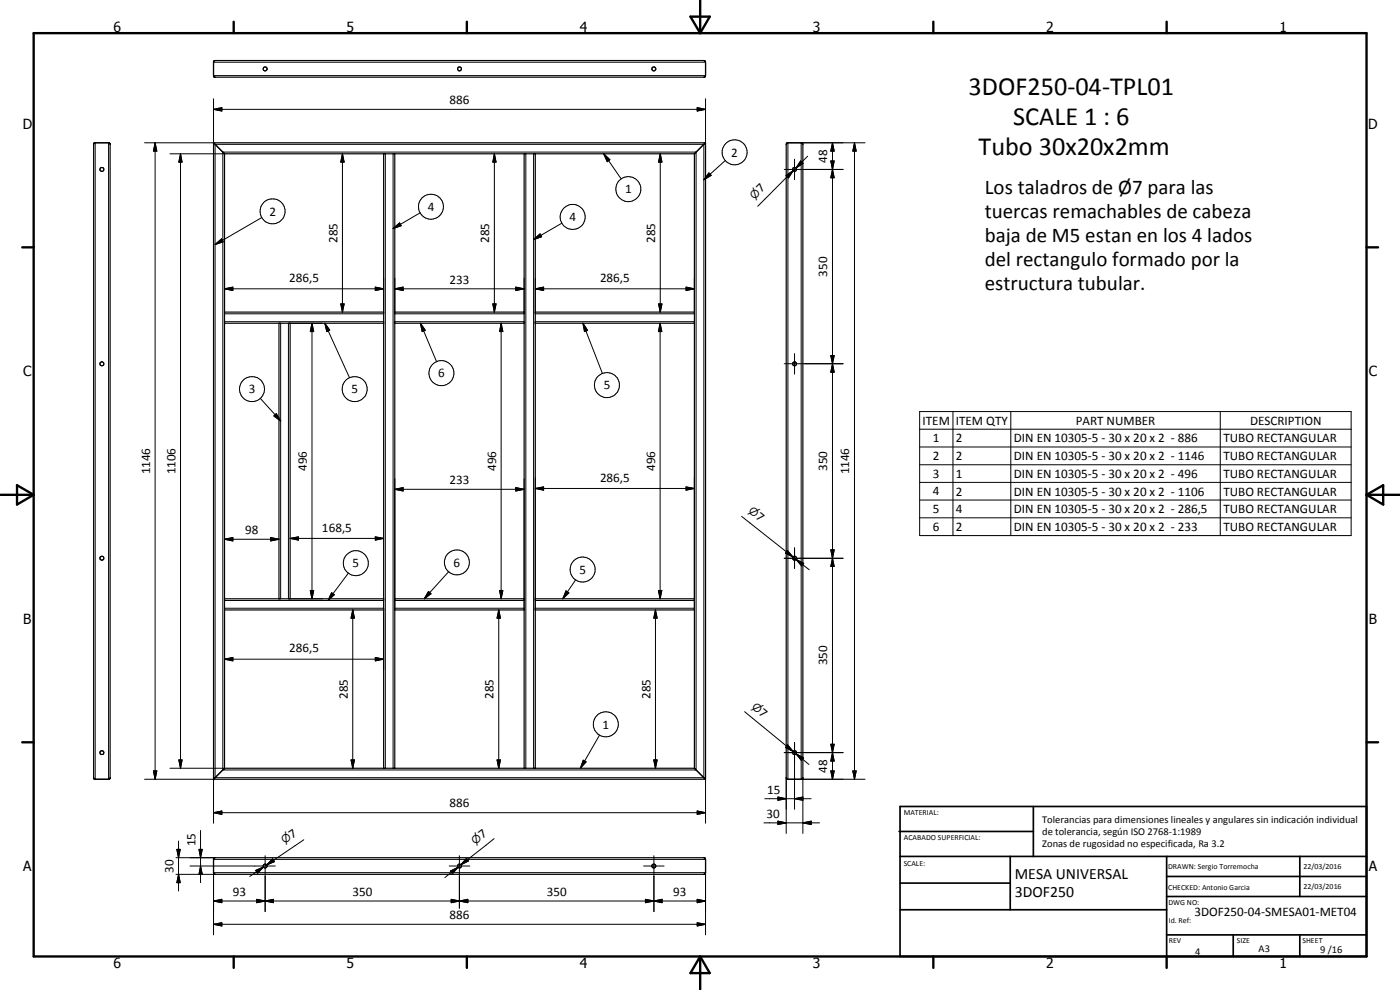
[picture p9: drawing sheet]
<svg xmlns="http://www.w3.org/2000/svg" width="420mm" height="297mm" viewBox="0 0 420 297" stroke-linecap="round" stroke-linejoin="round" font-family="sans-serif">
<g fill="none" stroke="#000" stroke-width=".35">
<path d="M64.1 18.4l.4-.2h146.7l.5 .5v4l-.3 .5h-147l-.3-.4zM195.7 20.3l.7-.2 .4 .4v.4l-.4 .4h-.4l-.3-.4zM28.2 43l4.5-.2 .4 .4v190.3l-.4 .3h-4.3l-.3-.3zM64.1 42.8h147.6M64.1 42.8l3.3 3.3M64.1 42.8v191M67.4 46.1h141M67.4 46.1v184.4M115.1 46.1v184.4M118.5 46.1v184.4M157.3 46.1v184.4M160.6 46.1v184.4"/>
<path d="M208.4 46.1v184.4M211.7 42.8l-3.3 3.3M211.7 42.8v191M236.1 43l4.5-.2 .3 .4v190.3l-.3 .3h-4.3l-.3-.5v-190zM67.4 97h47.7M67.4 93.6h47.7M83.7 97v82.7M87.1 97v82.7M118.5 97h38.8M118.5 93.6h38.8M160.6 97h47.8M160.6 93.6h47.8"/>
<path d="M67.4 179.7h47.7M118.5 179.7h38.8M160.6 179.7h47.8M67.4 183h47.7M118.5 183h38.8M160.6 183h47.8M64.1 233.8h147.6M67.4 230.5l-3.3 3.3M67.4 230.5h141M208.4 230.5l3.3 3.3M64.2 257.5l147.2-.2 .3 .6v3.9l-.5 .5h-146.7l-.4-.3z"/>
<circle cx="79.6" cy="20.7" r=".59"/>
<circle cx="137.9" cy="20.7" r=".59"/>
<circle cx="30.6" cy="50.8" r=".6"/>
<circle cx="238.5" cy="50.8" r=".59"/>
<circle cx="30.6" cy="109.2" r=".59"/>
<circle cx="238.5" cy="109.2" r=".58"/>
<circle cx="30.6" cy="167.5" r=".6"/>
<circle cx="238.5" cy="167.5" r=".59"/>
<circle cx="30.6" cy="225.8" r=".59"/>
<circle cx="238.5" cy="225.8" r=".59"/>
<circle cx="79.6" cy="259.8" r=".58"/>
<circle cx="137.9" cy="259.8" r=".59"/>
<circle cx="196.2" cy="259.8" r=".59"/>
</g>
<g fill="none" stroke="#000" stroke-width=".3">
<path d="M64.1 18.7h147.6M64.1 32.8l2.5-.5v1zM64.1 22.7h147.6M64.1 32.8h147.6M64.1 29.6v13.2h-20.7M209.2 32.3l2.5 .5-2.5 .5zM211.7 29.6v13.2M28.6 42.8v191M32.6 42.8v191M46.6 42.8l.5 2.5h-1.1zM46.6 42.8v191M51 46.1h16.4"/>
<path d="M54.2 46.1l.4 2.5h-.9zM54.2 46.1v184.4M64.5 43.3h146.7v190h-146.7zM66.9 45.6h142v185.4h-142zM102.8 46.1l.5 2.5h-1zM102.8 46.1v47.5M115.6 46.1v184.4M118 46.1v184.4M148.4 46.1l.5 2.5h-1zM148.4 46.1v47.5M157.8 46.1v184.4M160.1 46.1v184.4"/>
<path d="M181.2 46.1l1.8 1.8-.8 .6zM181.2 46.1l5.2 7.6M198.2 46.1l.5 2.5h-1.1zM198.2 46.1v47.5M212.8 51.9l.6 .7-2.2 1.3zM217.7 48.2l-6.5 5.7M235.4 50.8h17.6M235.9 52.7l2.1-1.5-1.4 2.2zM236.5 42.8v191M238 51.2l-1.7 1.8M238 51.2l-10.6 10.7M238.5 47.8v6.1"/>
<path d="M240.3 48.3l.7 .7-2.1 1.4zM242.4 46.9l-3.5 3.5M249.3 48.3h1l-.5 2.5zM249.3 48.3h1l-1 5h1zM249.8 50.8l.5 2.5h-1zM249.8 42.8l.5 2.5h-1zM249.8 42.8v191M256.4 42.8l.6 2.5h-1.1zM256.4 42.8v191M259.6 42.8h-19.2v191h19.2M64.5 73.4l2-1.7 .5 .9zM78.6 65.3l-14.1 8.1"/>
<path d="M118 68.6l1.9-1.7 .5 .8zM126.1 63.9l-8.1 4.7M160.1 71.9l2-1.7 .4 .8zM168.6 67l-8.5 4.9M67.4 86.7l2.5-.6v1.1zM67.4 96.5h47.7M67.4 94.1h47.7M67.4 86.7h47.7M67.4 83.5v10.1M84.2 97v82.7M86.6 97v82.7M87.1 97h9.7"/>
<path d="M93.6 97l.5 2.5h-1zM93.6 97v82.7M97.5 97l1.5 2.1-.9 .4zM97.5 97l7.4 16.3M102.3 91.2h1l-.5 2.4zM112.6 86.1l2.5 .6-2.5 .5zM115.1 83.5v10.1M118.5 86.7l2.5-.6v1.1zM118.5 96.5h38.8M118.5 94.1h38.8M118.5 86.7h38.8M118.5 83.5v10.1"/>
<path d="M126.2 97l1.4 2.1-.9 .4zM126.2 97l4.8 11.5M147.9 91.2h1l-.5 2.4zM150.4 97l.5 2.5h-1zM150.4 97v82.7M154.8 86.1l2.5 .6-2.5 .5zM157.3 83.5v10.1M160.6 86.7l2.5-.6v1.1zM160.6 96.5h47.8M160.6 94.1h47.8M160.6 86.7h47.8M160.6 83.5v10.1"/>
<path d="M175 97l1.3 2.1-.9 .4zM175 97l5.8 15.1M197.6 91.2h1.1l-.5 2.4zM198.1 97l.5 2.5h-1zM198.1 97v82.7M205.9 86.1l2.5 .6-2.5 .5zM208.4 83.5v10.1M78.1 119.5l6.1 6.8M235.4 109.1h17.6M238.5 106.1v6.2M249.3 106.7h1l-.5 2.4zM249.8 109.1l.5 2.6h-1z"/>
<path d="M82.2 124.8l.7-.7 1.3 2.2zM276 123.5h129.5v37.2h-129.5zM276 128.8h129.5M276 134.1h129.5M276 139.4h129.5M286 123.5v37.2M303.3 123.5v37.2M366.2 123.5v37.2M118.5 146.8l2.5-.5v1zM118.5 143.6v38.9h38.8v-38.9M118.5 146.8h38.8M154.8 146.3l2.5 .5-2.5 .5z"/>
<path d="M160.6 146.6l2.5-.5v1zM160.6 143.4v39.6M160.6 146.6h47.8M205.9 146.1l2.5 .5-2.5 .5zM208.4 143.4v39.6M222.6 154.9l15.4 12.2M276 144.7h129.5M276 150h129.5M276 155.4h129.5M67.4 161.8l2.5-.5v1zM67.4 161.8h16.3M81.2 161.3l2.5 .5-2.5 .5z"/>
<path d="M87.1 161.5l2.5-.4v1zM87.1 179.7h9.7M87.1 161.5h28M93.1 177.2h1l-.5 2.5zM99.5 177.8l.8 .6-1.8 1.8zM104.6 172l-6.1 8.2M112.6 161.1l2.5 .4-2.5 .6zM128.6 177.5l.8 .6-2.1 1.6zM134.7 171.5l-7.4 8.2M149.9 177.2h1l-.5 2.5zM169.9 177.3l.8 .6-1.8 1.8zM172.8 174l-3.9 5.7"/>
<path d="M197.6 177.2h1l-.5 2.5zM235.4 167.5h17.6M236 165.6l2 1.5M236.3 165.2l1.7 1.9-2.3-1.1zM238.5 164.4v6.2M238.9 167.9l2.3 1.1-.6 .8zM238.9 167.9l4 3M249.3 165h1l-.5 2.5zM249.8 167.5l.5 2.5h-1zM67.4 197.8l2.5-.5v1zM67.4 180.2h47.7M67.4 182.5h47.7"/>
<path d="M67.4 183v18M67.4 197.8h47.7M105.9 183l.5 2.5h-1zM105.9 183v47.5M112.6 197.3l2.5 .5-2.5 .5zM115.1 183v18M118.5 180.2h38.8M149.7 183l.5 2.5h-1zM149.7 183v47.5M160.6 180.2h47.8M160.6 182.5h47.8M196.7 183l.5 2.5h-1z"/>
<path d="M196.7 183v47.5M223.5 213.5l14.5 12M43.4 233.8h20.7v13.2M46 231.3h1.1l-.5 2.5zM51 230.5h16.4M53.7 228h.9l-.4 2.5zM105.4 228h1l-.5 2.5zM149.2 228h1l-.5 2.5zM175 228.1l.9 .5-1.7 1.9zM179.9 220.6l-5.7 9.9M196.2 228h1l-.5 2.5zM211.7 233.8v13.2"/>
<path d="M229.5 239.6h13.9M233.5 239.1l2.5 .5-2.5 .5zM235.4 225.8h17.6M236 233.3v16.8M236.1 223.9l1.9 1.6M236.4 223.5l1.6 2-2.3-1.2zM238.5 239.6l2.4-.5v1zM238.5 222.8v20M238.9 226.2l2.3 1.2-.7 .8zM238.9 226.2l3.9 3.2M240.9 233.3v16.8M240.9 239.1l-2.4 .5 2.4 .5"/>
<path d="M249.3 223.3h1l-.5 2.5zM249.3 231.3h1l-.5 2.5zM249.3 223.3l1 5h-1l1-5zM249.8 225.8l.5 2.5h-1zM255.9 231.3h1.1l-.6 2.5zM52.8 257.3h11.7M53.1 254.8h1l-.5 2.5zM53.6 252.3v15M57 259.8h25.6M59.7 254.8h1l-.5 2.5zM60.2 259.8l.5 2.5h-1zM60.2 249.2v15.6"/>
<path d="M64.1 243.8l2.5-.5v1zM64.1 257.9h147.6M64.1 243.8h147.6M79.6 256.8v16.7M81.8 257.7l.6 .8-2.4 1zM91.2 252l-11.2 7.5M134.8 259.8h6.2M137.9 256.8v15.7M140 257.6l.6 .7-2.3 1.2zM140.3 257.9l-2 1.6M148.3 251.6l-10 7.9M193.2 259.8h6.1"/>
<path d="M196.2 256.8v16.7M209.2 243.3l2.5 .5-2.5 .5zM229.3 246.9h16.6M233.5 246.4l2.5 .5-2.5 .5zM240.9 246.9l2.5-.5v1zM52.8 262.3h11.7M53.6 262.3l.5 2.5h-1zM59.7 262.3l.5-2.5 .5 2.5M64.1 270.3l2.5-.5v1zM64.1 277.3l2.5-.4v.9zM64.1 270.3h147.6M64.1 277.3h147.6"/>
<path d="M76.7 261.2l2.4-1.1-1.8 1.9zM77 269.8l2.6 .5-2.6 .5zM79.1 260.1l-4.1 2.9M79.6 270.3l2.5-.5v1zM135.2 261.4l2.2-1.2-1.6 1.9zM135.4 269.8l2.5 .5-2.5 .5zM137.4 260.2l-3.9 3.1M137.9 270.3l2.5-.5v1zM193.7 269.8l2.5 .5-2.5 .5zM196.2 270.3l2.5-.5v1zM209.2 269.8l2.5 .5-2.5 .5zM209.2 276.9l2.5 .4-2.5 .5z"/>
<path d="M64.1 280.5v-18.7h147.6v18.7"/>
<circle cx="188.6" cy="56.7" r="3.8"/>
<circle cx="220.5" cy="45.7" r="3.7"/>
<circle cx="81.8" cy="63.4" r="3.8"/>
<circle cx="129.3" cy="62" r="3.7"/>
<circle cx="171.9" cy="65.1" r="3.7"/>
<circle cx="75.6" cy="116.8" r="3.7"/>
<circle cx="106.5" cy="116.8" r="3.8"/>
<circle cx="132.5" cy="112" r="3.8"/>
<circle cx="182.2" cy="115.5" r="3.7"/>
<circle cx="106.8" cy="169" r="3.7"/>
<circle cx="137.1" cy="168.8" r="3.7"/>
<circle cx="174.9" cy="170.9" r="3.8"/>
<circle cx="181.8" cy="217.3" r="3.8"/>
</g>
<g fill="#000">
<circle cx="64.1" cy="42.8" r=".18"/>
<circle cx="67.4" cy="46.1" r=".18"/>
<circle cx="64.1" cy="233.8" r=".18"/>
<circle cx="67.4" cy="230.5" r=".18"/>
</g>
<g fill="none" stroke="#000" stroke-width=".71">
<path d="M10.1 9.9h400v277.1h-400zM70.1 6.5v3.4M140.1 6.5v3.4M207.2 5h5.8l-2.9 4.9zM210.1 0v9.9M280.1 6.5v3.4M350.1 6.5v3.4M6.7 74.2h3.4M410.1 74.2h3.5M.1 148.5h10M5.1 145.6l5 2.9-5 2.9zM410.1 148.5h10"/>
<path d="M410.1 148.5l5-2.9v5.8zM6.7 222.7h3.4M410.1 222.7h3.5M70.1 287v3.4M140.1 287v3.4M210.1 287v10M210.1 287l2.9 5h-5.8zM280.1 287v3.4M350.1 287v3.4"/>
</g>
<g fill="none" stroke="#000" stroke-width=".51">
<path d="M269.8 249.5h40.3M270.1 242h140v45h-140zM270.1 257h140M303.2 257v16M310.1 242v15M350.1 257v30M390.1 257v12M270.1 265h33.1M270.1 273h80M350.1 269h60M350.1 263h60M350.1 280.5h60"/>
<path d="M370.1 280.5v6.5M390.1 280.5v6.5"/>
</g>
<g fill="#000">
<path d="M64.1 32.8l2.5-.5v1zM209.2 32.3l2.5 .5-2.5 .5zM46.6 42.8l.5 2.5h-1.1zM54.2 46.1l.4 2.5h-.9zM102.8 46.1l.5 2.5h-1zM148.4 46.1l.5 2.5h-1zM181.2 46.1l1.8 1.8-.8 .6zM198.2 46.1l.5 2.5h-1.1zM212.8 51.9l.6 .7-2.2 1.3zM235.9 52.7l2.1-1.5-1.4 2.2zM240.3 48.3l.7 .7-2.1 1.4zM249.3 48.3h1l-.5 2.5z"/>
<path d="M249.8 50.8l.5 2.5h-1zM249.8 42.8l.5 2.5h-1zM256.4 42.8l.6 2.5h-1.1zM64.5 73.4l2-1.7 .5 .9zM118 68.6l1.9-1.7 .5 .8zM160.1 71.9l2-1.7 .4 .8zM67.4 86.7l2.5-.6v1.1zM93.6 97l.5 2.5h-1zM97.5 97l1.5 2.1-.9 .4zM102.3 91.2h1l-.5 2.4zM112.6 86.1l2.5 .6-2.5 .5zM118.5 86.7l2.5-.6v1.1z"/>
<path d="M126.2 97l1.4 2.1-.9 .4zM147.9 91.2h1l-.5 2.4zM150.4 97l.5 2.5h-1zM154.8 86.1l2.5 .6-2.5 .5zM160.6 86.7l2.5-.6v1.1zM175 97l1.3 2.1-.9 .4zM197.6 91.2h1.1l-.5 2.4zM198.1 97l.5 2.5h-1zM205.9 86.1l2.5 .6-2.5 .5zM249.3 106.7h1l-.5 2.4zM249.8 109.1l.5 2.6h-1zM82.2 124.8l.7-.7 1.3 2.2z"/>
<path d="M118.5 146.8l2.5-.5v1zM154.8 146.3l2.5 .5-2.5 .5zM160.6 146.6l2.5-.5v1zM205.9 146.1l2.5 .5-2.5 .5zM67.4 161.8l2.5-.5v1zM81.2 161.3l2.5 .5-2.5 .5zM87.1 161.5l2.5-.4v1zM93.1 177.2h1l-.5 2.5zM99.5 177.8l.8 .6-1.8 1.8zM112.6 161.1l2.5 .4-2.5 .6zM128.6 177.5l.8 .6-2.1 1.6zM149.9 177.2h1l-.5 2.5z"/>
<path d="M169.9 177.3l.8 .6-1.8 1.8zM197.6 177.2h1l-.5 2.5zM236.3 165.2l1.7 1.9-2.3-1.1zM238.9 167.9l2.3 1.1-.6 .8zM249.3 165h1l-.5 2.5zM249.8 167.5l.5 2.5h-1zM67.4 197.8l2.5-.5v1zM105.9 183l.5 2.5h-1zM112.6 197.3l2.5 .5-2.5 .5zM149.7 183l.5 2.5h-1zM196.7 183l.5 2.5h-1zM46 231.3h1.1l-.5 2.5z"/>
<path d="M53.7 228h.9l-.4 2.5zM105.4 228h1l-.5 2.5zM149.2 228h1l-.5 2.5zM175 228.1l.9 .5-1.7 1.9zM196.2 228h1l-.5 2.5zM236.4 223.5l1.6 2-2.3-1.2zM238.5 239.6l2.4-.5v1zM238.9 226.2l2.3 1.2-.7 .8zM249.3 223.3h1l-.5 2.5zM249.3 231.3h1l-.5 2.5zM249.8 225.8l.5 2.5h-1zM255.9 231.3h1.1l-.6 2.5z"/>
<path d="M53.1 254.8h1l-.5 2.5zM59.7 254.8h1l-.5 2.5zM64.1 243.8l2.5-.5v1zM81.8 257.7l.6 .8-2.4 1zM140 257.6l.6 .7-2.3 1.2zM209.2 243.3l2.5 .5-2.5 .5zM233.5 246.4l2.5 .5-2.5 .5zM233.5 239.1l2.5 .5-2.5 .5zM240.9 246.9l2.5-.5v1zM53.6 262.3l.5 2.5h-1zM60.2 259.8l.5 2.5h-1zM64.1 270.3l2.5-.5v1z"/>
<path d="M64.1 277.3l2.5-.4v.9zM77 269.8l2.6 .5-2.6 .5zM76.7 261.2l2.4-1.1-1.8 1.9zM79.6 270.3l2.5-.5v1zM135.4 269.8l2.5 .5-2.5 .5zM135.2 261.4l2.2-1.2-1.6 1.9zM137.9 270.3l2.5-.5v1zM193.7 269.8l2.5 .5-2.5 .5zM196.2 270.3l2.5-.5v1zM209.2 269.8l2.5 .5-2.5 .5zM209.2 276.9l2.5 .4-2.5 .5z"/>
</g>
<g font-size="7.9">
<text x="290.7" y="28.6">3DOF250-04-TPL01</text>
<text x="304" y="37.6">SCALE 1 : 6</text>
<text x="293.7" y="46.6">Tubo 30x20x2mm</text>
</g>
<g font-size="6.3">
<text x="295.6" y="58.3">Los taladros de Ø7 para las</text>
<text x="295.6" y="65.5">tuercas remachables de cabeza</text>
<text x="295.6" y="72.7">baja de M5 estan en los 4 lados</text>
<text x="295.6" y="79.9">del rectangulo formado por la</text>
<text x="295.6" y="87.1">estructura tubular.</text>
</g>
<g font-size="4.7">
<text x="304.6" y="263.8">MESA UNIVERSAL</text>
<text x="304.6" y="269.2">3DOF250</text>
</g>
<g font-size="4.2">
<text x="34" y="9.6">6</text>
<text x="104" y="9.6">5</text>
<text x="174" y="9.6">4</text>
<text x="244" y="9.6">3</text>
<text x="314" y="9.6">2</text>
<text x="384" y="9.6">1</text>
<text x="6.8" y="38.7">D</text>
<text x="410.6" y="38.7">D</text>
<text x="7" y="112.9">C</text>
<text x="410.8" y="112.9">C</text>
<text x="7" y="187.1">B</text>
<text x="410.8" y="187.1">B</text>
<text x="7" y="261.4">A</text>
<text x="410.8" y="261.4">A</text>
<text x="34" y="290.4">6</text>
<text x="104" y="290.4">5</text>
<text x="174" y="290.4">4</text>
<text x="244" y="290.4">3</text>
<text x="314" y="290.4">2</text>
<text x="384" y="290.4">1</text>
</g>
<g font-size="3.9">
<text x="134.9" y="31.3">886</text>
<text x="219.4" y="47">2</text>
<text x="248.3" y="48.9" transform="rotate(-90 248.3 48.9)">48</text>
<text x="187.6" y="58">1</text>
<text x="228.4" y="57.9" transform="rotate(-45 228.4 57.9)">7</text>
<text x="80.8" y="64.7">2</text>
<text x="128.4" y="63.3">4</text>
<text x="170.9" y="66.4">4</text>
<text x="101.2" y="72.9" transform="rotate(-90 101.2 72.9)">285</text>
<text x="146.8" y="72.9" transform="rotate(-90 146.8 72.9)">285</text>
<text x="196.6" y="72.9" transform="rotate(-90 196.6 72.9)">285</text>
<text x="248.3" y="83" transform="rotate(-90 248.3 83)">350</text>
<text x="86.8" y="84.6">286,5</text>
<text x="134.9" y="85.1">233</text>
<text x="180.1" y="84.6">286,5</text>
<text x="131.5" y="113.2">6</text>
<text x="74.7" y="118">3</text>
<text x="105.5" y="118">5</text>
<text x="181.2" y="116.8">5</text>
<text x="276.9" y="127.4">ITEM</text>
<text x="286.9" y="127.4">ITEM QTY</text>
<text x="322.9" y="127.4">PART NUMBER</text>
<text x="375.1" y="127.4">DESCRIPTION</text>
<text x="280" y="132.8">1</text>
<text x="286.9" y="132.8">2</text>
<text x="304.3" y="132.8">DIN EN 10305-5 - 30 x 20 x 2 - 886</text>
<text x="367.1" y="132.8">TUBO RECTANGULAR</text>
<text x="45" y="142.4" transform="rotate(-90 45 142.4)">1146</text>
<text x="52.7" y="142.4" transform="rotate(-90 52.7 142.4)">1106</text>
<text x="92.1" y="141.4" transform="rotate(-90 92.1 141.4)">496</text>
<text x="148.9" y="141.4" transform="rotate(-90 148.9 141.4)">496</text>
<text x="196.6" y="141.4" transform="rotate(-90 196.6 141.4)">496</text>
<text x="248.3" y="141.4" transform="rotate(-90 248.3 141.4)">350</text>
<text x="254.9" y="142.4" transform="rotate(-90 254.9 142.4)">1146</text>
<text x="280" y="138">2</text>
<text x="280" y="143.4">3</text>
<text x="286.9" y="138">2</text>
<text x="286.9" y="143.4">1</text>
<text x="304.3" y="138">DIN EN 10305-5 - 30 x 20 x 2 - 1146</text>
<text x="304.3" y="143.4">DIN EN 10305-5 - 30 x 20 x 2 - 496</text>
<text x="367.1" y="138">TUBO RECTANGULAR</text>
<text x="367.1" y="143.4">TUBO RECTANGULAR</text>
<text x="134.9" y="145.3">233</text>
<text x="180.1" y="144.5">286,5</text>
<text x="280" y="148.6">4</text>
<text x="286.9" y="148.7">2</text>
<text x="304.3" y="148.7">DIN EN 10305-5 - 30 x 20 x 2 - 1106</text>
<text x="367.1" y="148.7">TUBO RECTANGULAR</text>
<text x="226.7" y="155.4" transform="rotate(38 226.7 155.4)">7</text>
<text x="280" y="154">5</text>
<text x="286.9" y="154">4</text>
<text x="304.3" y="154">DIN EN 10305-5 - 30 x 20 x 2 - 286,5</text>
<text x="367.1" y="154">TUBO RECTANGULAR</text>
<text x="73.6" y="160.2">98</text>
<text x="96.6" y="159.5">168,5</text>
<text x="280" y="159.3">6</text>
<text x="286.9" y="159.3">2</text>
<text x="304.3" y="159.3">DIN EN 10305-5 - 30 x 20 x 2 - 233</text>
<text x="367.1" y="159.3">TUBO RECTANGULAR</text>
<text x="105.8" y="170.2">5</text>
<text x="136.1" y="170">6</text>
<text x="173.9" y="172.1">5</text>
<text x="86.8" y="195.7">286,5</text>
<text x="248.3" y="199.6" transform="rotate(-90 248.3 199.6)">350</text>
<text x="104.3" y="209.7" transform="rotate(-90 104.3 209.7)">285</text>
<text x="148.2" y="209.7" transform="rotate(-90 148.2 209.7)">285</text>
<text x="195.2" y="209.7" transform="rotate(-90 195.2 209.7)">285</text>
<text x="227.6" y="214.1" transform="rotate(39 227.6 214.1)">7</text>
<text x="180.8" y="218.6">1</text>
<text x="248.3" y="231.8" transform="rotate(-90 248.3 231.8)">48</text>
<text x="230.2" y="238.1">15</text>
<text x="134.9" y="242.3">886</text>
<text x="230" y="245.4">30</text>
<text x="87.7" y="251.8" transform="rotate(-34 87.7 251.8)">7</text>
<text x="144.9" y="251.7" transform="rotate(-38 144.9 251.7)">7</text>
<text x="58.7" y="253.9" transform="rotate(-90 58.7 253.9)">15</text>
<text x="52.1" y="261.9" transform="rotate(-90 52.1 261.9)">30</text>
<text x="69.8" y="268.8">93</text>
<text x="105.8" y="268.8">350</text>
<text x="164.1" y="268.8">350</text>
<text x="202" y="268.8">93</text>
<text x="134.9" y="275.8">886</text>
<text x="358.5" y="275">3DOF250-04-SMESA01-MET04</text>
</g>
<g font-size="3.3">
<text x="226.4" y="59.9" transform="rotate(-45 226.4 59.9)">n</text>
<text x="224.5" y="153.7" transform="rotate(38 224.5 153.7)">n</text>
<text x="225.4" y="212.3" transform="rotate(39 225.4 212.3)">n</text>
<text x="85.4" y="253.3" transform="rotate(-34 85.4 253.3)">n</text>
<text x="142.6" y="253.4" transform="rotate(-38 142.6 253.4)">n</text>
</g>
<g font-size="3.1">
<text x="312.7" y="246.8">Tolerancias para dimensiones lineales y angulares sin indicación individual</text>
<text x="312.7" y="250.4">de tolerancia, según ISO 2768-1:1989</text>
<text x="312.7" y="254">Zonas de rugosidad no especificada, Ra 3.2</text>
<text x="358.7" y="286.4">4</text>
<text x="377.7" y="285.6">A3</text>
<text x="396.2" y="285.9">9 /16</text>
</g>
<g font-size="2.4">
<text x="271.2" y="244.4">MATERIAL:</text>
<text x="271.3" y="252">ACABADO SUPERFICIAL:</text>
<text x="271.2" y="259.7">SCALE:</text>
<text x="350.6" y="260.8">DRAWN: Sergio Torremocha</text>
<text x="391.2" y="260.6">22/03/2016</text>
<text x="350.6" y="267">CHECKED: Antonio Garcia</text>
<text x="391.2" y="266.7">22/03/2016</text>
<text x="350.6" y="271.4">DWG NO:</text>
<text x="350.8" y="276.9">Id. Ref:</text>
<text x="350.8" y="282.8">REV</text>
<text x="371.2" y="282.9">SIZE</text>
<text x="390.9" y="282.9">SHEET</text>
</g>
</svg>
